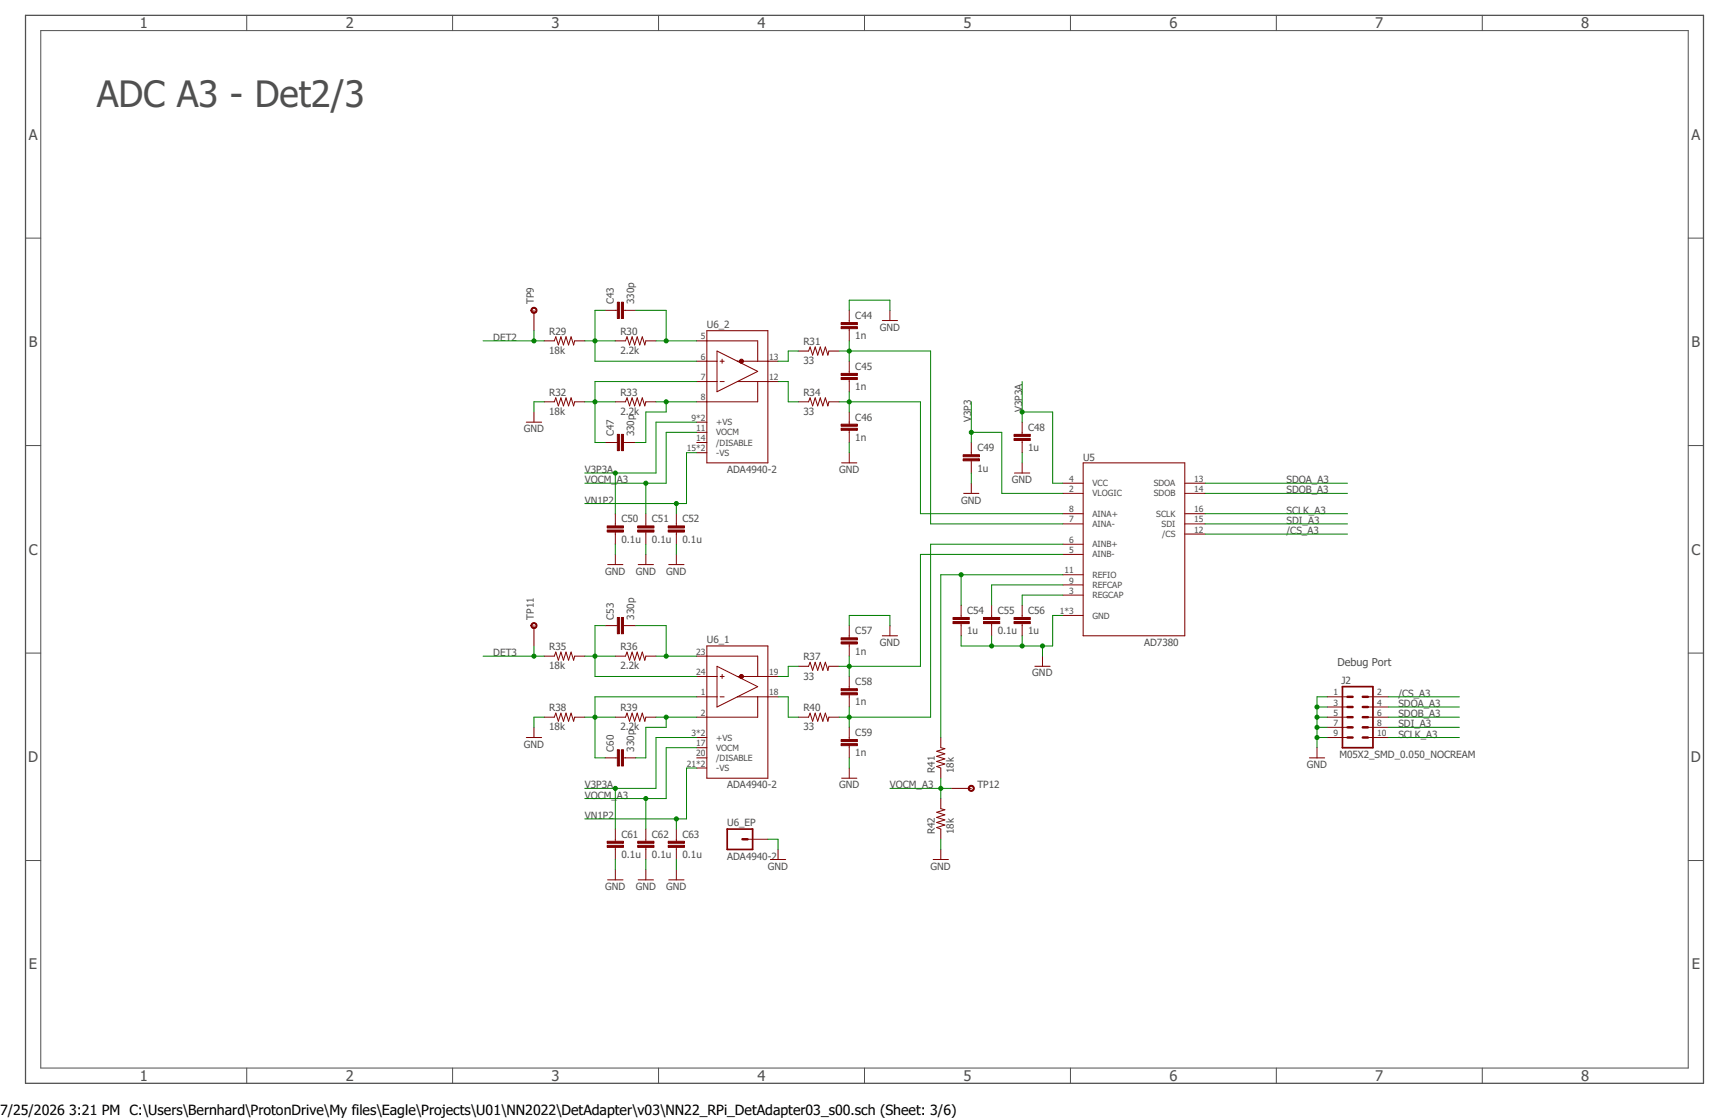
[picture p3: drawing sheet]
<svg xmlns="http://www.w3.org/2000/svg" width="432mm" height="279mm" viewBox="0 0 432 279" stroke-linecap="round" stroke-linejoin="round" font-family="sans-serif">
<path d="M6.4 3.8h419v266.7h-419z" fill="none" stroke="#505050" stroke-width=".32"/>
<g fill="none" stroke="#505050" stroke-width=".25">
<path d="M10.2 7.6h411.4v259.1h-411.4zM61.6 3.8v3.8M113 3.8v3.8M164.5 3.8v3.8M215.9 3.8v3.8M267.3 3.8v3.8M318.7 3.8v3.8M370.2 3.8v3.8M6.4 59.5h3.8M421.6 59.5h3.8M6.4 111.3h3.8M421.6 111.3h3.8"/>
<path d="M6.4 163.1h3.8M421.6 163.1h3.8M6.4 214.9h3.8M421.6 214.9h3.8M61.6 266.7v3.8M113 266.7v3.8M164.5 266.7v3.8M215.9 266.7v3.8M267.3 266.7v3.8M318.7 266.7v3.8M370.2 266.7v3.8"/>
</g>
<g fill="none" stroke="#800000" stroke-width=".25">
<path d="M133.3 77.5v5.1M151.1 77.5h3.1M155.7 77.5h3M212.1 77.5v3M222.2 77.5v2.5M135.9 85.1h2.5l.4-1 .6 2 .7-2 .6 2 .7-2 .6 2 .6-2 .7 2 .2-1h2.5M153.7 85.1h2.5l.4-1 .6 2 .7-2 .6 2 .6-2 .7 2 .6-2 .6 2 .3-1h2.5M174 85.1h15.2v5.1M174 90.2h5.1M174 95.3h5.1M176.5 82.6h15.3v33h-15.3zM179.1 87.7l10.1 5-10.1 5.1z"/>
<path d="M179.8 90.2h1M179.8 95.3h1M180.3 89.7v1M184.1 90.2h10.2M184.1 95.3h10.2M189.2 95.3v5h-15.2M199.4 87.7h2.5l.4-1.1 .6 2.1 .7-2.1 .6 2.1 .7-2.1 .6 2.1 .6-2.1 .7 2.1 .2-1h2.5M212.1 82.1v3M212.1 90.2v3M212.1 94.8v3M220.3 80h3.9M131.4 105.4h3.9"/>
<path d="M133.3 102.9v2.5M135.9 100.3h2.5l.4-1 .6 2 .7-2 .6 2 .7-2 .6 2 .6-2 .7 2 .2-1h2.5M151.1 110.5h3.1M153.7 100.3h2.5l.4-1 .6 2 .7-2 .6 2 .6-2 .7 2 .6-2 .6 2 .3-1h2.5M155.7 110.5h3M174 105.4h2.5M174 110.5h2.5M174 113h2.5M174 107.9h2.5M199.4 100.3h2.5l.4-1 .6 2 .7-2 .6 2 .7-2 .6 2 .6-2 .7 2 .2-1h2.5M210.2 115.6h3.8M212.1 102.9v3"/>
<path d="M212.1 107.4v3.1M212.1 113v2.6M242.6 110.5v3M242.6 115.1v3M253.4 118.1h3.8M255.3 105.4v3.1M255.3 110v3M255.3 115.6v2.5M270.5 115.6h25.4v43.1h-25.4zM153.7 128.3v3M153.7 132.8v3.1M153.7 138.4v2.6"/>
<path d="M161.3 128.3v3M161.3 132.8v3.1M161.3 138.4v2.6M168.9 128.3v3M168.9 132.8v3.1M168.9 138.4v2.6M240.7 123.2h3.8M242.6 120.6v2.6M265.4 138.4h5.1M265.4 135.9h5.1M265.4 130.8h5.1M265.4 128.3h5.1"/>
<path d="M265.4 123.2h5.1M265.4 120.6h5.1M295.9 130.8h5.1M295.9 128.3h5.1M295.9 123.2h5.1M295.9 120.6h5.1M295.9 133.3h5.1M133.3 156.2v5.1M151.1 156.2h3.1M151.8 141h3.8M155.7 156.2h3M159.4 141h3.8"/>
<path d="M167 141h3.8M212.1 156.2v3.1M220.3 158.7h3.9M222.2 156.2v2.5M240 151.1v3.1M240 155.7v3M247.6 151.1v3.1M247.6 155.7v3M255.3 151.1v3.1M255.3 155.7v3M265.4 153.7h5.1M265.4 148.6h5.1"/>
<path d="M265.4 146h5.1M265.4 143.5h5.1M135.9 163.8h2.5l.4-1 .6 2 .7-2 .6 2 .7-2 .6 2 .6-2 .7 2 .2-1h2.5M135.9 179.1h2.5l.4-1 .6 2 .7-2 .6 2 .7-2 .6 2 .6-2 .7 2 .2-1h2.5M153.7 163.8h2.5l.4-1 .6 2 .7-2 .6 2 .6-2 .7 2 .6-2 .6 2 .3-1h2.5M153.7 179.1h2.5l.4-1 .6 2 .7-2 .6 2 .6-2 .7 2 .6-2 .6 2 .3-1h2.5M174 168.9h5.1M174 174h5.1M174 163.8h15.2v5.1M176.5 161.3h15.3v33h-15.3zM179.1 166.4l10.1 5-10.1 5.1zM179.8 168.9h1"/>
<path d="M179.8 174h1M180.3 168.4v1M184.1 168.9h10.2M184.1 174h10.2M189.2 174v5.1h-15.2M199.4 179.1h2.5l.4-1 .6 2 .7-2 .6 2 .7-2 .6 2 .6-2 .7 2 .2-1h2.5M199.4 166.4h2.5l.4-1 .6 2 .7-2 .6 2 .7-2 .6 2 .6-2 .7 2 .2-1h2.5M212.1 160.8v3M212.1 168.9v3.1M212.1 173.5v3M258.4 166.4h3.9M260.3 163.8v2.6"/>
<path d="M331.4 174h5.1M331.4 179.1h5.1M331.4 176.5h5.1M341.6 174h5.1M341.6 179.1h5.1M341.6 176.5h5.1M131.4 184.1h3.9M133.3 181.6v2.5M151.1 189.2h3.1M155.7 189.2h3M174 184.1h2.5M174 189.2h2.5"/>
<path d="M174 191.8h2.5M174 186.7h2.5M210.2 194.3h3.8M212.1 181.6v3.1M212.1 186.2v3M212.1 191.8v2.5M234.9 184.1v2.6l1.1 .2-2.1 .7 2.1 .6-2.1 .6 2.1 .7-2.1 .6 2.1 .7-2.1 .6 1 .4v2.5M234.9 199.4v2.5l1.1 .3-2.1 .6 2.1 .7-2.1 .6 2.1 .6-2.1 .7 2.1 .6-2.1 .6 1 .4v2.5M237.5 196.8h5.1M327 189.2h3.8M328.9 186.7v2.5M331.4 184.1h5.1"/>
<path d="M331.4 181.6h5.1M341.6 184.1h5.1M341.6 181.6h5.1M151.8 219.7h3.8M153.7 207v3.1M153.7 211.6v3M153.7 217.1v2.6M159.4 219.7h3.8M161.3 207v3.1M161.3 211.6v3M161.3 217.1v2.6M167 219.7h3.8"/>
<path d="M168.9 207v3.1M168.9 211.6v3M168.9 217.1v2.6M186.7 209.5h5.1M192.4 214.6h3.8M194.3 212.1v2.5M233 214.6h3.9M234.9 212.1v2.5"/>
</g>
<g fill="#800000" stroke="#800000" stroke-width=".25">
<path d="M132.8 155.7a.76 .76 0 0 1 1.2 .1 .76 .76 0 0 1-.5 1.2 .76 .76 0 0 1-.9-.8h.2a.51 .51 0 0 1 .7-.5 .51 .51 0 0 1 .2 .8 .51 .51 0 0 1-.8-.1l-.1-.2h-.2z" fill-rule="evenodd"/>
<path d="M242 196.4a.76 .76 0 0 1 1.2 0 .76 .76 0 0 1-.4 1.2 .76 .76 0 0 1-1-.8h.3a.51 .51 0 0 1 .7-.4 .51 .51 0 0 1 .1 .9 .51 .51 0 0 1-.8-.3v-.2h-.3z" fill-rule="evenodd"/>
<path d="M132.8 77a.76 .76 0 0 1 1.2 .1 .76 .76 0 0 1-.5 1.1 .76 .76 0 0 1-.9-.7h.2a.51 .51 0 0 1 .7-.5 .51 .51 0 0 1 .2 .8 .51 .51 0 0 1-.8-.1l-.1-.2h-.2z" fill-rule="evenodd"/>
<circle cx="185.2" cy="168.9" r=".51"/>
<circle cx="185.2" cy="90.2" r=".51"/>
</g>
<path d="M335.3 171.4h7.6v15.3h-7.6zM181.6 207h6.4v5.1h-6.4z" fill="none" stroke="#800000" stroke-width=".42"/>
<path d="M336.5 179.1h1.3M336.5 176.5h1.3M336.5 174h1.3M340.3 179.1h1.3M340.3 176.5h1.3M340.3 174h1.3M336.5 181.6h1.3M336.5 184.1h1.3M340.3 181.6h1.3M340.3 184.1h1.3M185.4 209.5h1.3" fill="none" stroke="#800000" stroke-width=".61"/>
<g fill="#800000" stroke="#800000" stroke-width=".25">
<path d="M210.1 94.3h4v.5h-4z"/>
<path d="M210.1 93.2h4v.5h-4z"/>
<path d="M210.1 81.6h4v.5h-4z"/>
<path d="M210.1 80.5h4v.5h-4z"/>
<path d="M210.1 106.9h4v.5h-4z"/>
<path d="M210.1 105.9h4v.5h-4z"/>
<path d="M253.2 155.2h4.1v.5h-4.1z"/>
<path d="M253.2 154.2h4.1v.5h-4.1z"/>
<path d="M245.6 155.2h4.1v.5h-4.1z"/>
<path d="M245.6 154.2h4.1v.5h-4.1z"/>
<path d="M238 155.2h4.1v.5h-4.1z"/>
<path d="M238 154.2h4.1v.5h-4.1z"/>
<path d="M210.1 173h4v.5h-4z"/>
<path d="M210.1 172h4v.5h-4z"/>
<path d="M210.1 160.3h4v.5h-4z"/>
<path d="M210.1 159.3h4v.5h-4z"/>
<path d="M210.1 185.7h4v.5h-4z"/>
<path d="M210.1 184.7h4v.5h-4z"/>
<path d="M240.5 114.6h4.1v.5h-4.1z"/>
<path d="M240.5 113.5h4.1v.5h-4.1z"/>
<path d="M253.2 109.5h4.1v.5h-4.1z"/>
<path d="M253.2 108.5h4.1v.5h-4.1z"/>
<path d="M166.9 132.3h4v.5h-4z"/>
<path d="M166.9 131.3h4v.5h-4z"/>
<path d="M159.3 132.3h4v.5h-4z"/>
<path d="M159.3 131.3h4v.5h-4z"/>
<path d="M151.6 132.3h4.1v.5h-4.1z"/>
<path d="M151.6 131.3h4.1v.5h-4.1z"/>
<path d="M166.9 211.1h4v.5h-4z"/>
<path d="M166.9 210.1h4v.5h-4z"/>
<path d="M159.3 211.1h4v.5h-4z"/>
<path d="M159.3 210.1h4v.5h-4z"/>
<path d="M151.6 211.1h4.1v.5h-4.1z"/>
<path d="M151.6 210.1h4.1v.5h-4.1z"/>
<path d="M155.2 75.5h.5v4h-.5z"/>
<path d="M154.2 75.5h.5v4h-.5z"/>
<path d="M155.2 108.5h.5v4h-.5z"/>
<path d="M154.2 108.5h.5v4h-.5z"/>
<path d="M155.2 154.2h.5v4h-.5z"/>
<path d="M154.2 154.2h.5v4h-.5z"/>
<path d="M155.2 187.2h.5v4.1h-.5z"/>
<path d="M154.2 187.2h.5v4.1h-.5z"/>
</g>
<g fill="none" stroke="#008000" stroke-width=".25">
<path d="M151.1 77.5h-2.5v12.7h25.4M158.7 77.5h7.7v7.6M212.1 77.5v-2.5h10.1v2.5M120.6 85.1h15.3M133.3 82.6v2.5M146 85.1h7.7M163.8 85.1h10.2M174 95.3h-25.4v15.2h2.5M194.3 95.3h2.5v5h2.6M199.4 87.7h-2.6v2.5h-2.5M209.5 87.7h22.9v43.1h33M212.1 85.1v5.1"/>
<path d="M212.1 97.8v5.1M255.3 95.3v10.1M135.9 100.3h-2.6v2.6M146 100.3h7.7M153.7 118.1v10.2M163.8 100.3h10.2M166.4 100.3v2.6h-5.1v7.6h-2.6M174 107.9h-7.6v12.7h-20.4M174 105.4h-10.2v12.7h-17.8M174 113h-2.6v12.7h-25.4M209.5 100.3h20.4v28h35.5M212.1 110.5v2.5"/>
<path d="M242.6 100.3v10.2M242.6 118.1v2.5M242.6 107.9h7.6v15.3h15.2M255.3 102.9h7.6v17.7h2.5M255.3 113v2.6M153.7 135.9v2.5M161.3 120.6v7.7M161.3 135.9v2.5M168.9 125.7v2.6M168.9 135.9v2.5M265.4 135.9h-33v43.2h-22.9M265.4 138.4h-35.5v28h-20.4"/>
<path d="M301 123.2h35.5M301 130.8h35.5M301 128.3h35.5M301 120.6h35.5M301 133.3h35.5M151.1 156.2h-2.5v12.7h25.4M158.7 156.2h7.7v7.6M212.1 156.2v-2.5h10.1v2.5M240 143.5v7.6M247.6 158.7v2.6M255.3 158.7v2.6M265.4 153.7h-2.5v7.6h-22.9v-2.6"/>
<path d="M265.4 148.6h-10.1v2.5M265.4 146h-17.8v5.1M265.4 143.5h-30.5v40.6M120.6 163.8h15.3M133.3 161.3v2.5M135.9 179.1h-2.6v2.5M146 179.1h7.7M146 163.8h7.7M163.8 179.1h10.2M163.8 163.8h10.2M166.4 179.1v2.5h-5.1v7.6h-2.6M174 174h-25.4v15.2h2.5"/>
<path d="M194.3 174h2.5v5.1h2.6M199.4 166.4h-2.6v2.5h-2.5M212.1 163.8v5.1M212.1 176.5v5.1M260.3 161.3v2.5M328.9 179.1h2.5M328.9 176.5h2.5M331.4 174h-2.5v12.7M346.7 179.1h17.8M346.7 174h17.8M346.7 176.5h17.8M153.7 196.8v10.2"/>
<path d="M161.3 199.4v7.6M174 184.1h-10.2v12.7h-17.8M174 186.7h-7.6v12.7h-20.4M174 191.8h-2.6v12.7h-25.4M212.1 189.2v2.6M222.2 196.8h15.3M234.9 194.3v5.1M328.9 181.6h2.5M328.9 184.1h2.5M346.7 181.6h17.8M346.7 184.1h17.8M153.7 214.6v2.5"/>
<path d="M161.3 214.6v2.5M168.9 204.5v2.5M168.9 214.6v2.5M191.8 209.5h2.5v2.6M234.9 209.5v2.6"/>
</g>
<g fill="#008000" stroke="#008000" stroke-width=".25">
<circle cx="260.3" cy="161.3" r=".51"/>
<circle cx="255.3" cy="161.3" r=".51"/>
<circle cx="247.6" cy="161.3" r=".51"/>
<circle cx="328.9" cy="176.5" r=".51"/>
<circle cx="328.9" cy="179.1" r=".51"/>
<circle cx="328.9" cy="181.6" r=".51"/>
<circle cx="328.9" cy="184.1" r=".51"/>
<circle cx="242.6" cy="107.9" r=".51"/>
<circle cx="212.1" cy="87.7" r=".51"/>
<circle cx="212.1" cy="100.3" r=".51"/>
<circle cx="240" cy="143.5" r=".51"/>
<circle cx="212.1" cy="166.4" r=".51"/>
<circle cx="212.1" cy="179.1" r=".51"/>
<circle cx="148.6" cy="85.1" r=".51"/>
<circle cx="166.4" cy="85.1" r=".51"/>
<circle cx="166.4" cy="100.3" r=".51"/>
<circle cx="148.6" cy="100.3" r=".51"/>
<circle cx="148.6" cy="163.8" r=".51"/>
<circle cx="148.6" cy="179.1" r=".51"/>
<circle cx="166.4" cy="163.8" r=".51"/>
<circle cx="166.4" cy="179.1" r=".51"/>
<circle cx="255.3" cy="102.9" r=".51"/>
<circle cx="153.7" cy="118.1" r=".51"/>
<circle cx="153.7" cy="196.8" r=".51"/>
<circle cx="168.9" cy="125.7" r=".51"/>
<circle cx="168.9" cy="204.5" r=".51"/>
<circle cx="161.3" cy="199.4" r=".51"/>
<circle cx="161.3" cy="120.6" r=".51"/>
<circle cx="234.9" cy="196.8" r=".51"/>
<circle cx="133.3" cy="163.8" r=".51"/>
<circle cx="133.3" cy="85.1" r=".51"/>
</g>
<text font-size="9.1" fill="#505050" x="24.1" y="26.7">ADC A3 - Det2/3</text>
<g font-size="3.7" fill="#505050">
<text x="34.9" y="7">1</text>
<text x="86.3" y="7">2</text>
<text x="137.8" y="7">3</text>
<text x="189.2" y="7">4</text>
<text x="240.6" y="7">5</text>
<text x="292" y="7">6</text>
<text x="343.5" y="7">7</text>
<text x="394.9" y="7">8</text>
<text x="7.2" y="34.8">A</text>
<text x="422.4" y="34.8">A</text>
<text x="7.2" y="86.6">B</text>
<text x="422.4" y="86.6">B</text>
<text x="7.2" y="138.5">C</text>
<text x="422.4" y="138.5">C</text>
<text x="7" y="190.3">D</text>
<text x="422.3" y="190.3">D</text>
<text x="7.2" y="242.1">E</text>
<text x="422.5" y="242.1">E</text>
<text x="34.9" y="269.9">1</text>
<text x="86.3" y="269.9">2</text>
<text x="137.8" y="269.9">3</text>
<text x="189.2" y="269.9">4</text>
<text x="240.6" y="269.9">5</text>
<text x="292" y="269.9">6</text>
<text x="343.5" y="269.9">7</text>
<text x="394.9" y="269.9">8</text>
</g>
<g font-size="3.5">
<text x="0" y="278.4">7/25/2026</text>
<text x="17.3" y="278.4">3:21 PM C:\Users\Bernhard\ProtonDrive\My files\Eagle\Projects\U01\NN2022\DetAdapter\v03\NN22_RPi_DetAdapter03_s00.sch (Sheet: 3/6)</text>
</g>
<text font-size="2.7" fill="#505050" x="334" y="166.4">Debug Port</text>
<g font-size="2.5" fill="#505050">
<text x="133.4" y="76" transform="rotate(-90 133.4 76)">TP9</text>
<text x="153.3" y="76" transform="rotate(-90 153.3 76)">C43</text>
<text x="158.4" y="76" transform="rotate(-90 158.4 76)">330p</text>
<text x="137.2" y="83.6">R29</text>
<text x="154.9" y="83.6">R30</text>
<text x="176.5" y="81.8">U6_2</text>
<text x="213.6" y="79.6">C44</text>
<text x="219.7" y="82.6">GND</text>
<text x="123.2" y="85.1">DET2</text>
<text x="137.2" y="88.4">18k</text>
<text x="154.9" y="88.4">2.2k</text>
<text x="200.7" y="86.1">R31</text>
<text x="213.6" y="84.7">1n</text>
<text x="200.7" y="90.9">33</text>
<text x="213.6" y="92.3">C45</text>
<text x="137.2" y="98.8">R32</text>
<text x="154.9" y="98.8">R33</text>
<text x="200.7" y="98.8">R34</text>
<text x="213.6" y="97.4">1n</text>
<text x="130.8" y="108">GND</text>
<text x="137.2" y="103.6">18k</text>
<text x="154.9" y="103.6">2.2k</text>
<text x="200.7" y="103.6">33</text>
<text x="213.6" y="105">C46</text>
<text x="242.6" y="105.4" transform="rotate(-90 242.6 105.4)">V3P3</text>
<text x="255.3" y="102.9" transform="rotate(-90 255.3 102.9)">V3P3A</text>
<text x="256.8" y="107.6">C48</text>
<text x="153.3" y="109" transform="rotate(-90 153.3 109)">C47</text>
<text x="158.4" y="109" transform="rotate(-90 158.4 109)">330p</text>
<text x="213.6" y="110.1">1n</text>
<text x="244.1" y="112.7">C49</text>
<text x="256.8" y="112.7">1u</text>
<text x="146.1" y="118.1">V3P3A</text>
<text x="181.6" y="118.1">ADA4940-2</text>
<text x="209.5" y="118.1">GND</text>
<text x="244.1" y="117.7">1u</text>
<text x="270.5" y="115.1">U5</text>
<text x="146.1" y="125.7">VN1P2</text>
<text x="146.1" y="120.7">VOCM_</text>
<text x="154.1" y="120.7">A3</text>
<text x="240" y="125.7">GND</text>
<text x="252.7" y="120.7">GND</text>
<text x="321.3" y="120.7">SDOA_A3</text>
<text x="321.3" y="123.2">SDOB_A3</text>
<text x="155.2" y="130.4">C50</text>
<text x="162.8" y="130.4">C51</text>
<text x="170.4" y="130.4">C52</text>
<text x="321.3" y="128.3">SCLK_A3</text>
<text x="321.3" y="130.8">SDI_A3</text>
<text x="155.2" y="135.5">0.1u</text>
<text x="162.8" y="135.5">0.1u</text>
<text x="170.4" y="135.5">0.1u</text>
<text x="321.3" y="133.4">/CS_A3</text>
<text x="151.1" y="143.5">GND</text>
<text x="158.8" y="143.5">GND</text>
<text x="166.4" y="143.5">GND</text>
<text x="133.4" y="154.7" transform="rotate(-90 133.4 154.7)">TP11</text>
<text x="153.3" y="154.7" transform="rotate(-90 153.3 154.7)">C53</text>
<text x="158.4" y="154.7" transform="rotate(-90 158.4 154.7)">330p</text>
<text x="241.5" y="153.3">C54</text>
<text x="249.2" y="153.3">C55</text>
<text x="256.8" y="153.3">C56</text>
<text x="176.5" y="160.5">U6_1</text>
<text x="213.6" y="158.4">C57</text>
<text x="219.7" y="161.3">GND</text>
<text x="241.5" y="158.4">1u</text>
<text x="249.2" y="158.4">0.1u</text>
<text x="256.8" y="158.4">1u</text>
<text x="285.7" y="161.3">AD7380</text>
<text x="123.2" y="163.8">DET3</text>
<text x="137.2" y="167.1">18k</text>
<text x="137.2" y="162.3">R35</text>
<text x="154.9" y="167.1">2.2k</text>
<text x="154.9" y="162.3">R36</text>
<text x="200.7" y="164.9">R37</text>
<text x="213.6" y="163.4">1n</text>
<text x="200.7" y="169.7">33</text>
<text x="213.6" y="171.1">C58</text>
<text x="257.8" y="168.9">GND</text>
<text x="335" y="170.7">J2</text>
<text x="349.2" y="174">/CS_A3</text>
<text x="137.2" y="177.6">R38</text>
<text x="154.9" y="177.6">R39</text>
<text x="200.7" y="177.6">R40</text>
<text x="213.6" y="176.1">1n</text>
<text x="349.2" y="176.5">SDOA_A3</text>
<text x="349.2" y="179.1">SDOB_A3</text>
<text x="137.2" y="182.4">18k</text>
<text x="154.9" y="182.4">2.2k</text>
<text x="200.7" y="182.4">33</text>
<text x="213.6" y="183.8">C59</text>
<text x="349.2" y="184.1">SCLK_A3</text>
<text x="349.2" y="181.6">SDI_A3</text>
<text x="130.8" y="186.7">GND</text>
<text x="153.3" y="187.7" transform="rotate(-90 153.3 187.7)">C60</text>
<text x="158.4" y="187.7" transform="rotate(-90 158.4 187.7)">330p</text>
<text x="213.6" y="188.8">1n</text>
<text x="326.4" y="191.8">GND</text>
<text x="334.5" y="189.2">M05X2_SMD_0.050_NOCREAM</text>
<text x="146.1" y="196.8">V3P3A</text>
<text x="181.6" y="196.8">ADA4940-2</text>
<text x="209.5" y="196.8">GND</text>
<text x="222.2" y="196.8">VOCM_A3</text>
<text x="233.4" y="193" transform="rotate(-90 233.4 193)">R41</text>
<text x="238.2" y="193" transform="rotate(-90 238.2 193)">18k</text>
<text x="244.1" y="196.8">TP12</text>
<text x="146.1" y="199.4">VOCM_</text>
<text x="154.1" y="199.4">A3</text>
<text x="146.1" y="204.5">VN1P2</text>
<text x="155.2" y="209.2">C61</text>
<text x="162.8" y="209.2">C62</text>
<text x="170.4" y="209.2">C63</text>
<text x="181.6" y="206.2">U6_EP</text>
<text x="233.4" y="208.3" transform="rotate(-90 233.4 208.3)">R42</text>
<text x="238.2" y="208.3" transform="rotate(-90 238.2 208.3)">18k</text>
<text x="155.2" y="214.2">0.1u</text>
<text x="162.8" y="214.2">0.1u</text>
<text x="170.4" y="214.2">0.1u</text>
<text x="181.6" y="214.6">ADA4940-2</text>
<text x="191.8" y="217.2">GND</text>
<text x="232.4" y="217.2">GND</text>
<text x="151.1" y="222.2">GND</text>
<text x="158.8" y="222.2">GND</text>
<text x="166.4" y="222.2">GND</text>
</g>
<g font-size="2.1" fill="#505050">
<text x="175" y="89.8">6</text>
<text x="175" y="84.7">5</text>
<text x="192.1" y="89.8">13</text>
<text x="175" y="94.9">7</text>
<text x="192.1" y="94.9">12</text>
<text x="175" y="100">8</text>
<text x="172.7" y="105.1">9*2</text>
<text x="173.8" y="107.6">11</text>
<text x="178.9" y="106.2">+VS</text>
<text x="171.5" y="112.7">15*2</text>
<text x="173.8" y="110.1">14</text>
<text x="178.9" y="111.3">/DISABLE</text>
<text x="178.9" y="113.8">-VS</text>
<text x="178.9" y="108.7">VOCM</text>
<text x="267" y="122.8">2</text>
<text x="267" y="120.3">4</text>
<text x="272.8" y="124">VLOGIC</text>
<text x="272.8" y="121.4">VCC</text>
<text x="288.1" y="121.4">SDOA</text>
<text x="288.1" y="124">SDOB</text>
<text x="298.2" y="120.3">13</text>
<text x="298.2" y="122.8">14</text>
<text x="267" y="130.5">7</text>
<text x="267" y="127.9">8</text>
<text x="272.8" y="131.6">AINA-</text>
<text x="272.8" y="129">AINA+</text>
<text x="288.8" y="129">SCLK</text>
<text x="290.1" y="131.6">SDI</text>
<text x="298.2" y="127.9">16</text>
<text x="298.2" y="130.5">15</text>
<text x="267" y="135.5">6</text>
<text x="272.8" y="136.7">AINB+</text>
<text x="290.3" y="134.1">/CS</text>
<text x="298.2" y="133">12</text>
<text x="265.8" y="143.2">11</text>
<text x="267" y="138.1">5</text>
<text x="272.8" y="139.2">AINB-</text>
<text x="267" y="148.2">3</text>
<text x="267" y="145.7">9</text>
<text x="272.8" y="149.4">REGCAP</text>
<text x="272.8" y="146.8">REFCAP</text>
<text x="272.8" y="144.3">REFIO</text>
<text x="264.7" y="153.3">1*3</text>
<text x="272.8" y="154.4">GND</text>
<text x="173.8" y="163.5">23</text>
<text x="173.8" y="168.6">24</text>
<text x="175" y="173.6">1</text>
<text x="192.1" y="168.6">19</text>
<text x="192.1" y="173.6">18</text>
<text x="333" y="173.6">1</text>
<text x="343.9" y="173.6">2</text>
<text x="175" y="178.7">2</text>
<text x="333" y="176.2">3</text>
<text x="333" y="178.7">5</text>
<text x="343.9" y="176.2">4</text>
<text x="343.9" y="178.7">6</text>
<text x="172.7" y="183.8">3*2</text>
<text x="178.9" y="184.9">+VS</text>
<text x="333" y="181.2">7</text>
<text x="333" y="183.8">9</text>
<text x="343.9" y="181.2">8</text>
<text x="343.9" y="183.8">10</text>
<text x="171.5" y="191.4">21*2</text>
<text x="173.8" y="188.9">20</text>
<text x="173.8" y="186.3">17</text>
<text x="178.9" y="190">/DISABLE</text>
<text x="178.9" y="187.4">VOCM</text>
<text x="178.9" y="192.5">-VS</text>
</g>
</svg>
